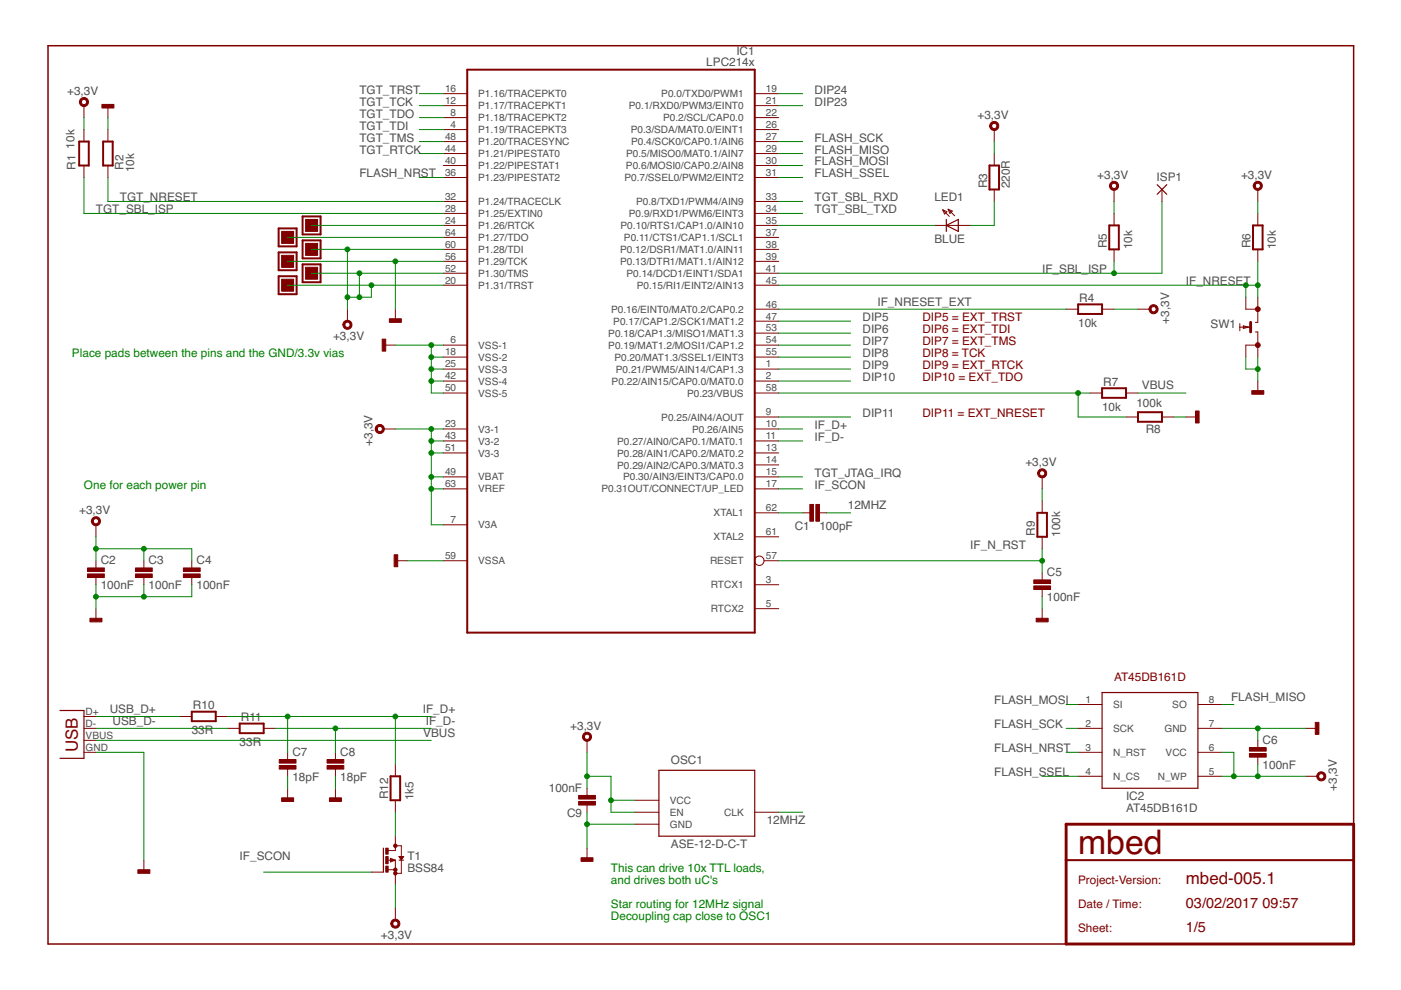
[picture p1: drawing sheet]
<svg xmlns="http://www.w3.org/2000/svg" width="297mm" height="210mm" viewBox="0 0 297 210" stroke-linecap="round" stroke-linejoin="round" font-family="sans-serif">
<path d="M287 174.8v-165.1h-276.8v190.5h215.8" fill="none" stroke="#800000" stroke-width=".32"/>
<path d="M265.2 68.3v2.1M226 174.8h61v25.4h-61z" fill="none" stroke="#800000" stroke-width=".61"/>
<g fill="none" stroke="#800000" stroke-width=".42">
<path d="M99.1 14.8h60.9v119.3h-60.9zM16.8 30h2v5.1h-2zM21.9 30h2v5.1h-2zM209.8 35.1h2v5.1h-2zM59.1 48.4h3.8v3.8h-3.8zM59.1 53.5h3.8v3.8h-3.8zM59.1 58.6h3.8v3.8h-3.8zM64.2 45.9h3.8v3.8h-3.8zM64.2 51h3.8v3.8h-3.8zM64.2 56h3.8v3.8h-3.8zM235.2 47.8h2v5.1h-2zM265.7 47.8h2v5.1h-2z"/>
<path d="M228.6 64.5h5.1v2.1h-5.1zM233.7 82.3h5v2h-5zM241.3 87.4h5.1v2h-5.1zM219.9 108.7h2.1v5.1h-2.1zM40.7 150.9h5v2h-5zM50.8 153.4h5.1v2h-5.1zM82.8 164.6h2v5.1h-2zM226 182.4h61"/>
</g>
<g fill="#800000" stroke="#800000" stroke-width=".21">
<path d="M219.7 131.1h2.5v.7h-2.5z"/>
<path d="M265.4 82.8h2.5v.8h-2.5z"/>
<path d="M29.2 184.4h2.6v.8h-2.6z"/>
<path d="M59.7 169.2h2.6v.7h-2.6z"/>
<path d="M69.8 169.2h2.6v.7h-2.6z"/>
<path d="M278.9 153.2h.7v2.5h-.7z"/>
<path d="M83.6 117.6h.7v2.6h-.7z"/>
<path d="M81 71.9h.8v2.5h-.8z"/>
<path d="M19.1 131.1h2.5v.7h-2.5z"/>
<path d="M219.2 123h3.5v.7h-3.5z"/>
<path d="M219.2 124.2h3.5v.8h-3.5z"/>
<path d="M264.9 158.5h3.6v.8h-3.6z"/>
<path d="M264.9 159.8h3.6v.7h-3.6z"/>
<path d="M59.2 161h3.6v.8h-3.6z"/>
<path d="M59.2 162.3h3.6v.8h-3.6z"/>
<path d="M69.3 161h3.6v.8h-3.6z"/>
<path d="M69.3 162.3h3.6v.8h-3.6z"/>
<path d="M18.6 120.4h3.5v.8h-3.5z"/>
<path d="M18.6 121.7h3.5v.7h-3.5z"/>
<path d="M28.7 120.4h3.6v.8h-3.6z"/>
<path d="M28.7 121.7h3.6v.7h-3.6z"/>
<path d="M38.9 120.4h3.5v.8h-3.5z"/>
<path d="M38.9 121.7h3.5v.7h-3.5z"/>
<path d="M171.7 107h.8v3.5h-.8z"/>
<path d="M173 107h.7v3.5h-.7z"/>
<path d="M253.5 87.1h.7v2.6h-.7z"/>
<path d="M81.8 179.8h.5v1.3h-.5z"/>
<path d="M81.8 183.6h.5v1.3h-.5z"/>
<path d="M81.8 181.6h.5v1.5h-.5z"/>
<path d="M21.6 22.1h2.6v.8h-2.6z"/>
<path d="M123.2 181.9h2.5v.7h-2.5z"/>
<path d="M122.7 169.9h3.5v.8h-3.5z"/>
<path d="M122.7 168.7h3.5v.7h-3.5z"/>
<path d="M64.8 46.5h2.5v2.6h-2.5z"/>
<path d="M64.8 51.6h2.5v2.5h-2.5z"/>
<path d="M64.8 56.7h2.5v2.5h-2.5z"/>
<path d="M59.7 49.1h2.6v2.5h-2.6z"/>
<path d="M59.7 54.1h2.6v2.6h-2.6z"/>
<path d="M59.7 59.2h2.6v2.5h-2.6z"/>
<path d="M82.5 67.6h2.6v.7h-2.6z"/>
</g>
<g fill="none" stroke="#800000" stroke-width=".21">
<path d="M94 19.9h5.1M160 19.9h5.1M17.8 22.4v2.5M17.8 27.5v2.5M17.8 35.1v2.5M22.9 22.4v2.5M22.9 27.5v2.5M22.9 35.1v2.5M94 27.5h5.1M94 24.9h5.1M94 22.4h5.1M94 30h5.1"/>
<path d="M94 32.6h5.1M94 35.1h5.1M94 37.6h5.1M160 27.5h5.1M160 24.9h5.1M160 22.4h5.1M160 30h5.1M160 32.6h5.1M160 35.1h5.1M160 37.6h5.1M210.8 27.5v2.5M210.8 32.6v2.5"/>
<path d="M94 57.9h5.1M94 55.4h5.1M94 52.9h5.1M94 50.3h5.1M94 47.8h5.1M94 45.3h5.1M94 42.7h5.1M160 57.9h5.1M160 55.4h5.1M160 52.9h5.1M160 50.3h5.1M160 47.8h5.1"/>
<path d="M160 45.3h5.1M160 42.7h5.1M198.1 47.8h7.6M199.9 44.5l.9 .4-.5 .5zM199.9 44.5l1.4 1.4M201 44.4l1.4 1.4M201 44.4l.9 .3-.5 .6zM210.8 40.2v2.5M236.2 40.2v2.5M236.2 45.3v2.5M236.2 52.9v2.5M246.4 40.2v2.5"/>
<path d="M266.7 40.2v2.5M266.7 45.3v2.5M266.7 52.9v2.5M73.7 65.6v2.5M81.3 73.2h2.5M83.8 65.6v2.5M94 73.2h5.1M94 78.3h5.1M94 60.5h5.1M94 75.7h5.1M160 73.2h5.1M160 65.6h5.1"/>
<path d="M160 78.3h5.1M160 68.1h5.1M160 60.5h5.1M160 75.7h5.1M160 70.6h5.1M226 65.6h2.6M233.7 65.6h2.5M241.3 65.6h2.5M262.9 69.4h2.3M262.9 68.6v1.5M264.1 63v2.6h2.6M266.2 70.4h.5v5.3"/>
<path d="M266.7 63v5.3h-.5M266.7 73.2h-2.6v2.5M81.3 91h2.5M94 91h5.1M94 83.3h5.1M94 80.8h5.1M94 93.5h5.1M94 96h5.1M160 91h5.1M160 88.4h5.1M160 83.3h5.1M160 80.8h5.1"/>
<path d="M160 93.5h5.1M160 96h5.1M160 98.6h5.1M231.1 83.3h2.6M238.7 88.4h2.6M238.7 83.3h2.6M246.4 88.4h2.5M251.4 88.4h2.6M266.7 80.8v2.5M20.3 111.3v2.5M20.3 118.9v1.5M30.5 118.9v1.5"/>
<path d="M40.7 118.9v1.5M83.8 118.9h2.6M94 118.9h5.1M94 101.1h5.1M94 111.3h5.1M94 103.7h5.1M160 108.7h5.1M160 101.1h5.1M160 103.7h5.1M160 113.8h5.1M162 118.9h3.1M170.2 108.7h1.5"/>
<path d="M173.7 108.7h1.6M221 101.1v2.6M221 106.2v2.5M221 113.8v2.6M20.3 122.4v1.6M20.3 129.1v2.5M30.5 122.4v1.6M40.7 122.4v1.6M160 124h5.1M160 129.1h5.1M221 121.4v1.6M221 125v1.5"/>
<path d="M221 129.1v2.5M17.8 154.4h2.5M17.8 159.5h2.5M17.8 151.9h2.5M17.8 157h2.5M38.1 151.9h2.6M45.7 151.9h2.6M48.3 154.4h2.5M55.9 154.4h2.5M61 159.5v1.5M71.1 159.5v1.5M124.5 157v2.5"/>
<path d="M228.6 154.4h5.1M228.6 159.5h5.1M228.6 149.4h5.1M254 154.4h5.1M254 159.5h5.1M254 149.4h5.1M266.7 157v1.5M276.8 154.4h2.6M61 163.1v1.5M61 167.1v2.6M71.1 163.1v1.5M71.1 167.1v2.6"/>
<path d="M83.8 162.1v2.5M83.8 169.7v2.5M83.8 177.3v3h-1.5M83.8 179.3h1.3v5.9h-1.3M124.5 167.1v1.6M124.5 170.7v1.5M124.5 179.8v2.6M134.6 172.2h5.1M134.6 174.8h5.1M134.6 169.7h5.1M160 172.2h5.1M228.6 164.6h5.1"/>
<path d="M254 164.6h5.1M266.7 160.5v1.6M276.8 164.6h2.6M30.5 182.4v2.5M78.7 184.9h2.6M82.3 182.4h1.5M82.3 184.4h1.5M82.8 182l1 .4-1 .4zM83.8 182.4v5.1M83.8 192.5v2.6M84.6 182.4h1M84.6 181.6h1l-.5 .8z"/>
<circle cx="161" cy="118.9" r=".99"/>
</g>
<g fill="#800000" stroke="#800000" stroke-width=".21">
<path d="M220.2 99.8a.96 .96 0 0 1 1.5 0 .96 .96 0 0 1-.4 1.4 .96 .96 0 0 1-1.3-.8h.4a.56 .56 0 0 1 .8-.5 .56 .56 0 0 1 .1 .9 .56 .56 0 0 1-.9-.3v-.1h-.4z" fill-rule="evenodd"/>
<path d="M265.9 38.8a.97 .97 0 0 1 1.6 .1 .97 .97 0 0 1-.5 1.5 .97 .97 0 0 1-1.3-1h.4a.56 .56 0 0 1 .8-.6 .56 .56 0 0 1 .2 .9 .56 .56 0 0 1-1-.1v-.2h-.4z" fill-rule="evenodd"/>
<path d="M83.1 195.2a.96 .96 0 0 1 1.5 .1 .96 .96 0 0 1-.5 1.4 .96 .96 0 0 1-1.2-.9h.4a.56 .56 0 0 1 .8-.4 .56 .56 0 0 1 .1 .9 .56 .56 0 0 1-.9-.3v-.2h-.4z" fill-rule="evenodd"/>
<path d="M279.4 164a.97 .97 0 0 1 1.5 .1 .97 .97 0 0 1-.5 1.4 .97 .97 0 0 1-1.2-.9h.4a.56 .56 0 0 1 .7-.6 .56 .56 0 0 1 .2 1 .56 .56 0 0 1-.9-.2v-.2h-.4z" fill-rule="evenodd"/>
<path d="M79.8 90.4a.96 .96 0 0 1 1.5 0 .96 .96 0 0 1-.5 1.4 .96 .96 0 0 1-1.2-.8h.4a.56 .56 0 0 1 .8-.5 .56 .56 0 0 1 .1 .9 .56 .56 0 0 1-.9-.3v-.1h-.4z" fill-rule="evenodd"/>
<path d="M19.6 109.9a.97 .97 0 0 1 1.5 .1 .97 .97 0 0 1-.5 1.4 .97 .97 0 0 1-1.2-.9h.4a.56 .56 0 0 1 .8-.5 .56 .56 0 0 1 .1 1 .56 .56 0 0 1-.9-.3v-.2h-.4z" fill-rule="evenodd"/>
<path d="M235.4 38.8a.97 .97 0 0 1 1.6 .1 .97 .97 0 0 1-.5 1.5 .97 .97 0 0 1-1.3-1h.4a.56 .56 0 0 1 .8-.5 .56 .56 0 0 1 .2 1 .56 .56 0 0 1-.9-.3l-.1-.2h-.4z" fill-rule="evenodd"/>
<path d="M17 21a.97 .97 0 0 1 1.6 .1 .97 .97 0 0 1-.5 1.5 .97 .97 0 0 1-1.3-1h.5a.56 .56 0 0 1 .7-.5 .56 .56 0 0 1 .2 1 .56 .56 0 0 1-.9-.3v-.2h-.5z" fill-rule="evenodd"/>
<path d="M243.8 65a.97 .97 0 0 1 1.6 0 .97 .97 0 0 1-.5 1.5 .97 .97 0 0 1-1.3-.9h.4a.56 .56 0 0 1 .8-.5 .56 .56 0 0 1 .1 .9 .56 .56 0 0 1-.8-.3l-.1-.1h-.4z" fill-rule="evenodd"/>
<path d="M123.7 155.6a.97 .97 0 0 1 1.6 .1 .97 .97 0 0 1-.6 1.5 .97 .97 0 0 1-1.2-1h.4a.56 .56 0 0 1 .8-.5 .56 .56 0 0 1 .1 1 .56 .56 0 0 1-.9-.3v-.2h-.4z" fill-rule="evenodd"/>
<path d="M72.9 68.3a.96 .96 0 0 1 1.5 0 .96 .96 0 0 1-.4 1.4 .96 .96 0 0 1-1.3-.8h.4a.56 .56 0 0 1 .8-.5 .56 .56 0 0 1 .1 .9 .56 .56 0 0 1-.9-.3v-.1h-.4z" fill-rule="evenodd"/>
<path d="M210 26.1a.96 .96 0 0 1 1.6 0 .96 .96 0 0 1-.5 1.5 .96 .96 0 0 1-1.3-.9h.4a.56 .56 0 0 1 .8-.5 .56 .56 0 0 1 .2 1 .56 .56 0 0 1-.9-.3l-.1-.2h-.4z" fill-rule="evenodd"/>
<circle cx="83.8" cy="185.2" r=".36"/>
<circle cx="83.8" cy="184.4" r=".36"/>
<circle cx="83.8" cy="179.3" r=".36"/>
<circle cx="266.7" cy="73.2" r=".51"/>
<circle cx="266.7" cy="65.6" r=".51"/>
</g>
<path d="M245.3 39.2l2.1 2M247.4 39.2l-2.1 2M200.6 47.8l2.6-1.3v2.6zM200.6 46.5v2.6M263.6 69.1l1 .3-1 .2zM12.7 150.6h5.1v10.2h-5.1M233.7 146.8h20.3v20.3h-20.3zM81.3 179.8v5.1M139.7 163.3h20.3v14h-20.3zM83.3 182.4l-.4 .1v-.3l.5 .2M84.8 181.7h.5l-.2 .4z" fill="none" stroke="#800000" stroke-width=".25"/>
<g fill="none" stroke="#008000" stroke-width=".21">
<path d="M88.9 19.9h5.1M165.1 19.9h5.1M17.8 24.9v2.6M17.8 37.6v7.7h76.2M22.9 24.9v2.6M22.9 37.6v5.1h71.1M88.9 30h5.1M88.9 32.6h5.1M88.9 37.6h5.1M88.9 27.5h5.1M88.9 22.4h5.1M88.9 24.9h5.1"/>
<path d="M165.1 30h5.1M165.1 32.6h5.1M165.1 35.1h5.1M165.1 37.6h5.1M165.1 22.4h5.1M210.8 30v2.6M61 55.4h33M61 50.3h33M66.1 52.9h27.9M66.1 57.9h27.9M66.1 47.8h27.9M73.7 52.9v12.7"/>
<path d="M76.2 57.9v5.1M83.8 55.4v10.2M165.1 45.3h5.1M165.1 42.7h5.1M165.1 47.8h33M210.8 42.7v5.1h-5.1M236.2 42.7v2.6M236.2 55.4v2.5M246.4 42.7v15.2h-81.3M266.7 42.7v2.6M266.7 55.4v7.6M61 60.5h33"/>
<path d="M78.7 60.5v2.5h-5M83.8 73.2h10.2M91.4 73.2v10.1h2.6M91.4 78.3h2.6M91.4 75.7h2.6M165.1 65.6h60.9M165.1 60.5h101.6M165.1 78.3h15.2M165.1 73.2h15.2M165.1 75.7h15.2M165.1 68.1h15.2M165.1 70.6h15.2"/>
<path d="M236.2 65.6h5.1M264.1 60.5v2.5M264.1 75.7v2.6h2.6M266.7 75.7v5.1M83.8 91h10.2M91.4 96h2.6M91.4 93.5h2.6M91.4 91v20.3h2.6M91.4 80.8h2.6M165.1 93.5h5.1M165.1 91h5.1M165.1 80.8h15.2"/>
<path d="M165.1 83.3h66M165.1 88.4h15.2M228.6 83.3v5.1h10.1M241.3 83.3h10.1M248.9 88.4h2.5M20.3 116.4h20.4v2.5M20.3 113.8v5.1M30.5 116.4v2.5M86.4 118.9h7.6M91.4 103.7h2.6M91.4 101.1h2.6M165.1 103.7h5.1"/>
<path d="M165.1 101.1h5.1M165.1 118.9h55.9M165.1 108.7h5.1M175.3 108.7h5M221 103.7v2.5M221 116.4v5M20.3 124v5.1M30.5 124v2.5M40.7 124v2.5h-20.4M221 126.5v2.6M20.3 159.5h10.2v22.9M20.3 154.4h28"/>
<path d="M20.3 151.9h17.8M20.3 157h71.1M48.3 151.9h43.1M58.4 154.4h33M61 151.9v7.6M71.1 154.4v5.1M83.8 151.9v10.2M124.5 159.5v7.6M226 159.5h2.6M226 154.4h2.6M226 149.4h2.6M259.1 159.5h2.5v5.1"/>
<path d="M259.1 154.4h17.7M259.1 149.4h2.5M266.7 154.4v2.6M61 164.6v2.5M71.1 164.6v2.5M83.8 172.2v5.1M124.5 164.6h5v7.6h5.1M124.5 172.2v7.6M124.5 174.8h10.1M129.5 169.7h5.1M165.1 172.2h5.1M221 164.6h7.6"/>
<path d="M259.1 164.6h17.7M266.7 162.1v2.5M55.9 184.9h22.8M83.8 187.5v5"/>
</g>
<g fill="#008000" stroke="#008000" stroke-width=".21">
<circle cx="91.4" cy="93.5" r=".51"/>
<circle cx="91.4" cy="96" r=".51"/>
<circle cx="91.4" cy="103.7" r=".51"/>
<circle cx="91.4" cy="91" r=".51"/>
<circle cx="91.4" cy="101.1" r=".51"/>
<circle cx="129.5" cy="169.7" r=".51"/>
<circle cx="124.5" cy="164.6" r=".51"/>
<circle cx="261.6" cy="164.6" r=".51"/>
<circle cx="266.7" cy="164.6" r=".51"/>
<circle cx="73.7" cy="52.9" r=".51"/>
<circle cx="78.7" cy="60.5" r=".51"/>
<circle cx="76.2" cy="57.9" r=".51"/>
<circle cx="76.2" cy="63" r=".51"/>
<circle cx="73.7" cy="63" r=".51"/>
<circle cx="30.5" cy="116.4" r=".51"/>
<circle cx="20.3" cy="116.4" r=".51"/>
<circle cx="221" cy="118.9" r=".51"/>
<circle cx="266.7" cy="78.3" r=".51"/>
<circle cx="266.7" cy="154.4" r=".51"/>
<circle cx="91.4" cy="75.7" r=".51"/>
<circle cx="91.4" cy="78.3" r=".51"/>
<circle cx="91.4" cy="80.8" r=".51"/>
<circle cx="91.4" cy="73.2" r=".51"/>
<circle cx="30.5" cy="126.5" r=".51"/>
<circle cx="20.3" cy="126.5" r=".51"/>
<circle cx="124.5" cy="174.8" r=".51"/>
<circle cx="83.8" cy="55.4" r=".51"/>
<circle cx="236.2" cy="57.9" r=".51"/>
<circle cx="61" cy="151.9" r=".51"/>
<circle cx="83.8" cy="151.9" r=".51"/>
<circle cx="71.1" cy="154.4" r=".51"/>
<circle cx="228.6" cy="83.3" r=".51"/>
<circle cx="266.7" cy="60.5" r=".51"/>
<circle cx="264.1" cy="60.5" r=".51"/>
</g>
<text font-size="7.2" fill="#800000" x="228.6" y="181.1">mbed</text>
<g font-size="3.6" fill="#800000">
<text x="16.5" y="159.5" transform="rotate(-90 16.5 159.5)">USB</text>
<text x="251.4" y="187.5">mbed-005.1</text>
</g>
<g font-size="3.1" fill="#800000">
<text x="251.4" y="192.5">03/02/2017</text>
<text x="251.4" y="197.6">1/5</text>
<text x="267.7" y="192.5">09:57</text>
</g>
<g font-size="2.5" fill="#505050">
<text x="156.1" y="11.6">IC1</text>
<text x="149.7" y="14">LPC214x</text>
<text x="14.2" y="20.1">+3,3V</text>
<text x="76.2" y="22.4">TGT_TCK</text>
<text x="76.2" y="19.9">TGT_TRST</text>
<text x="172.7" y="19.9">DIP24</text>
<text x="172.7" y="22.4">DIP23</text>
<text x="76.2" y="27.5">TGT_TDI</text>
<text x="76.2" y="24.9">TGT_TDO</text>
<text x="207.2" y="25.2">+3,3V</text>
<text x="15.8" y="31.5" transform="rotate(-90 15.8 31.5)">10k</text>
<text x="16" y="36" transform="rotate(-90 16 36)">R1</text>
<text x="26.2" y="36" transform="rotate(-90 26.2 36)">R2</text>
<text x="76.2" y="30">TGT_TMS</text>
<text x="76.2" y="32.5">TGT_RTCK</text>
<text x="172.7" y="30">FLASH_SCK</text>
<text x="172.7" y="32.5">FLASH_MISO</text>
<text x="172.7" y="35.1">FLASH_MOSI</text>
<text x="28.5" y="36.6" transform="rotate(-90 28.5 36.6)">10k</text>
<text x="76.2" y="37.6">FLASH_NRST</text>
<text x="172.7" y="37.6">FLASH_SSEL</text>
<text x="209.3" y="39.9" transform="rotate(-90 209.3 39.9)">R3</text>
<text x="214.1" y="39.9" transform="rotate(-90 214.1 39.9)">220R</text>
<text x="232.6" y="37.9">+3,3V</text>
<text x="245.2" y="38.3">ISP1</text>
<text x="263.1" y="37.9">+3,3V</text>
<text x="20.3" y="45.2">TGT_SBL_ISP</text>
<text x="25.4" y="42.7">TGT_NRESET</text>
<text x="172.7" y="42.7">TGT_SBL_RXD</text>
<text x="172.7" y="45.2">TGT_SBL_TXD</text>
<text x="198.1" y="42.7">LED1</text>
<text x="198.1" y="51.5">BLUE</text>
<text x="234.7" y="52.6" transform="rotate(-90 234.7 52.6)">R5</text>
<text x="240" y="52.9" transform="rotate(-90 240 52.9)">10k</text>
<text x="265.2" y="52.6" transform="rotate(-90 265.2 52.6)">R6</text>
<text x="270.5" y="52.9" transform="rotate(-90 270.5 52.9)">10k</text>
<text x="221" y="57.9">IF_SBL_ISP</text>
<text x="186" y="64.9">IF_NRESET_EXT</text>
<text x="228.8" y="64">R4</text>
<text x="251.4" y="60.5">IF_NRESET</text>
<text x="182.9" y="68.1">DIP5</text>
<text x="182.9" y="70.6">DIP6</text>
<text x="228.6" y="69.4">10k</text>
<text x="247.9" y="68.6" transform="rotate(-90 247.9 68.6)">+3,3V</text>
<text x="256.7" y="69.6">SW1</text>
<text x="70.6" y="72.2">+3,3V</text>
<text x="182.9" y="73.2">DIP7</text>
<text x="182.9" y="75.7">DIP8</text>
<text x="182.9" y="78.3">DIP9</text>
<text x="182.9" y="80.8">DIP10</text>
<text x="233.9" y="81.8">R7</text>
<text x="242.1" y="82.6">VBUS</text>
<text x="182.9" y="88.4">DIP11</text>
<text x="233.7" y="87.1">10k</text>
<text x="240.9" y="86.4">100k</text>
<text x="79" y="94.5" transform="rotate(-90 79 94.5)">+3,3V</text>
<text x="172.7" y="91">IF_D+</text>
<text x="172.7" y="93.5">IF_D-</text>
<text x="242.9" y="91.7">R8</text>
<text x="172.7" y="101.1">TGT_JTAG_IRQ</text>
<text x="217.4" y="98.8">+3,3V</text>
<text x="172.7" y="103.7">IF_SCON</text>
<text x="179.8" y="108">12MHZ</text>
<text x="16.8" y="109">+3,3V</text>
<text x="168.5" y="112.3">C1</text>
<text x="173.7" y="112.3">100pF</text>
<text x="219.4" y="113.6" transform="rotate(-90 219.4 113.6)">R9</text>
<text x="224.8" y="113.8" transform="rotate(-90 224.8 113.8)">100k</text>
<text x="21.4" y="119.7">C2</text>
<text x="31.5" y="119.7">C3</text>
<text x="41.7" y="119.7">C4</text>
<text x="205.7" y="116.4">IF_N_RST</text>
<text x="21.4" y="125">100nF</text>
<text x="31.5" y="125">100nF</text>
<text x="41.7" y="125">100nF</text>
<text x="222" y="122.2">C5</text>
<text x="222" y="127.5">100nF</text>
<text x="210.8" y="149.4">FLASH_MOSI</text>
<text x="261" y="148.6">FLASH_MISO</text>
<text x="23.3" y="151.1">USB_D+</text>
<text x="23.9" y="153.7">USB_D-</text>
<text x="40.7" y="155.7">33R</text>
<text x="40.9" y="150.4">R10</text>
<text x="51.1" y="152.9">R11</text>
<text x="89.6" y="151.1">IF_D+</text>
<text x="90.3" y="153.7">IF_D-</text>
<text x="120.9" y="154.7">+3,3V</text>
<text x="210.8" y="154.4">FLASH_SCK</text>
<text x="50.8" y="158.3">33R</text>
<text x="62" y="160.3">C7</text>
<text x="72.1" y="160.3">C8</text>
<text x="89.7" y="156.2">VBUS</text>
<text x="210.8" y="159.5">FLASH_NRST</text>
<text x="267.7" y="157.7">C6</text>
<text x="62" y="165.6">18pF</text>
<text x="72.1" y="165.6">18pF</text>
<text x="116.4" y="167.9">100nF</text>
<text x="142.2" y="162.1">OSC1</text>
<text x="210.8" y="164.6">FLASH_SSEL</text>
<text x="267.7" y="163.1">100nF</text>
<text x="283.4" y="167.6" transform="rotate(-90 283.4 167.6)">+3,3V</text>
<text x="82.3" y="169.4" transform="rotate(-90 82.3 169.4)">R12</text>
<text x="87.6" y="169.7" transform="rotate(-90 87.6 169.7)">1k5</text>
<text x="120.2" y="173.2">C9</text>
<text x="238.7" y="172.2">AT45DB161D</text>
<text x="238.7" y="169.7">IC2</text>
<text x="142.2" y="179.8">ASE-12-D-C-T</text>
<text x="162.6" y="174.8">12MHZ</text>
<text x="50.8" y="182.4">IF_SCON</text>
<text x="86.4" y="184.9">BSS84</text>
<text x="86.4" y="182.4">T1</text>
<text x="80.8" y="199.1">+3,3V</text>
</g>
<g font-size="2.5" fill="#800000">
<text x="195.6" y="68.1">DIP5 = EXT_TRST</text>
<text x="195.6" y="70.6">DIP6 = EXT_TDI</text>
<text x="195.6" y="73.2">DIP7 = EXT_TMS</text>
<text x="195.6" y="75.7">DIP8 = TCK</text>
<text x="195.6" y="78.3">DIP9 = EXT_RTCK</text>
<text x="195.6" y="80.8">DIP10 = EXT_TDO</text>
<text x="195.6" y="88.4">DIP11 = EXT_NRESET</text>
<text x="236.2" y="144.3">AT45DB161D</text>
<text x="228.6" y="187.5">Project-Version:</text>
<text x="228.6" y="192.5">Date / Time:</text>
<text x="228.6" y="197.6">Sheet:</text>
</g>
<g font-size="2.5" fill="#008000">
<text x="15.3" y="75.7">Place pads between the pins and the GND/3.3v vias</text>
<text x="17.8" y="103.7">One for each power pin</text>
<text x="129.5" y="184.9">This can drive 10x TTL loads,</text>
<text x="129.5" y="187.5">and drives both uC's</text>
<text x="129.5" y="192.5">Star routing for 12MHz signal</text>
<text x="129.5" y="195.1">Decoupling cap close to OSC1</text>
</g>
<g font-size="2.1" fill="#505050">
<text x="94.4" y="22">12</text>
<text x="94.4" y="19.5">16</text>
<text x="101.4" y="23.2">P1.17/TRACEPKT1</text>
<text x="101.4" y="20.6">P1.16/TRACEPKT0</text>
<text x="133.3" y="23.2">P0.1/RXD0/PWM3/EINT0</text>
<text x="140.2" y="20.6">P0.0/TXD0/PWM1</text>
<text x="162.4" y="19.5">19</text>
<text x="162.4" y="22">21</text>
<text x="94.4" y="29.7">48</text>
<text x="95.5" y="27.1">4</text>
<text x="95.5" y="24.6">8</text>
<text x="101.4" y="28.2">P1.19/TRACEPKT3</text>
<text x="101.4" y="25.7">P1.18/TRACEPKT2</text>
<text x="133.7" y="28.2">P0.3/SDA/MAT0.0/EINT1</text>
<text x="140.6" y="25.7">P0.2/SCL/CAP0.0</text>
<text x="162.4" y="27.1">26</text>
<text x="162.4" y="29.7">27</text>
<text x="162.4" y="24.6">22</text>
<text x="94.4" y="32.2">44</text>
<text x="94.4" y="34.7">40</text>
<text x="101.4" y="30.8">P1.20/TRACESYNC</text>
<text x="101.4" y="33.3">P1.21/PIPESTAT0</text>
<text x="101.4" y="35.9">P1.22/PIPESTAT1</text>
<text x="132.7" y="35.9">P0.6/MOSI0/CAP0.2/AIN8</text>
<text x="132.8" y="33.3">P0.5/MISO0/MAT0.1/AIN7</text>
<text x="133.8" y="30.8">P0.4/SCK0/CAP0.1/AIN6</text>
<text x="162.4" y="32.2">29</text>
<text x="162.4" y="34.7">30</text>
<text x="94.4" y="37.3">36</text>
<text x="101.4" y="38.4">P1.23/PIPESTAT2</text>
<text x="132.4" y="38.4">P0.7/SSEL0/PWM2/EINT2</text>
<text x="162.4" y="37.3">31</text>
<text x="94.4" y="47.4">24</text>
<text x="94.4" y="44.9">28</text>
<text x="94.4" y="42.4">32</text>
<text x="101.4" y="46">P1.25/EXTIN0</text>
<text x="101.4" y="43.5">P1.24/TRACECLK</text>
<text x="133.3" y="46">P0.9/RXD1/PWM6/EINT3</text>
<text x="134.9" y="43.5">P0.8/TXD1/PWM4/AIN9</text>
<text x="162.4" y="44.9">34</text>
<text x="162.4" y="42.4">33</text>
<text x="162.4" y="47.4">35</text>
<text x="94.4" y="50">64</text>
<text x="94.4" y="52.5">60</text>
<text x="101.4" y="48.5">P1.26/RTCK</text>
<text x="101.4" y="51.1">P1.27/TDO</text>
<text x="101.4" y="53.6">P1.28/TDI</text>
<text x="131.5" y="53.6">P0.12/DSR1/MAT1.0/AIN11</text>
<text x="131.6" y="48.5">P0.10/RTS1/CAP1.0/AIN10</text>
<text x="132.3" y="51.1">P0.11/CTS1/CAP1.1/SCL1</text>
<text x="162.4" y="52.5">38</text>
<text x="162.4" y="50">37</text>
<text x="94.4" y="55">56</text>
<text x="94.4" y="57.6">52</text>
<text x="101.4" y="56.2">P1.29/TCK</text>
<text x="101.4" y="58.7">P1.30/TMS</text>
<text x="131.5" y="56.2">P0.13/DTR1/MAT1.1/AIN12</text>
<text x="132.8" y="58.7">P0.14/DCD1/EINT1/SDA1</text>
<text x="162.4" y="57.6">41</text>
<text x="162.4" y="55">39</text>
<text x="94.4" y="60.1">20</text>
<text x="101.4" y="61.2">P1.31/TRST</text>
<text x="135" y="61.2">P0.15/RI1/EINT2/AIN13</text>
<text x="162.4" y="65.2">46</text>
<text x="162.4" y="60.1">45</text>
<text x="129" y="71.4">P0.18/CAP1.3/MISO1/MAT1.3</text>
<text x="129.6" y="66.3">P0.16/EINT0/MAT0.2/CAP0.2</text>
<text x="130" y="68.9">P0.17/CAP1.2/SCK1/MAT1.2</text>
<text x="162.4" y="67.7">47</text>
<text x="162.4" y="70.3">53</text>
<text x="94.4" y="75.4">18</text>
<text x="94.4" y="77.9">25</text>
<text x="95.5" y="72.8">6</text>
<text x="101.4" y="73.9">VSS-1</text>
<text x="101.4" y="76.5">VSS-2</text>
<text x="129" y="73.9">P0.19/MAT1.2/MOSI1/CAP1.2</text>
<text x="130.3" y="76.5">P0.20/MAT1.3/SSEL1/EINT3</text>
<text x="162.4" y="77.9">1</text>
<text x="162.4" y="75.4">55</text>
<text x="162.4" y="72.8">54</text>
<text x="94.4" y="80.4">42</text>
<text x="94.4" y="83">50</text>
<text x="101.4" y="79">VSS-3</text>
<text x="101.4" y="81.6">VSS-4</text>
<text x="129.7" y="81.6">P0.22/AIN15/CAP0.0/MAT0.0</text>
<text x="130.6" y="79">P0.21/PWM5/AIN14/CAP1.3</text>
<text x="162.4" y="80.4">2</text>
<text x="162.4" y="83">58</text>
<text x="101.4" y="84.1">VSS-5</text>
<text x="140.2" y="89.2">P0.25/AIN4/AOUT</text>
<text x="145.7" y="84.1">P0.23/VBUS</text>
<text x="162.4" y="88.1">9</text>
<text x="94.4" y="90.6">23</text>
<text x="94.4" y="93.1">43</text>
<text x="94.4" y="95.7">51</text>
<text x="101.4" y="91.7">V3-1</text>
<text x="101.4" y="94.3">V3-2</text>
<text x="130.9" y="94.3">P0.27/AIN0/CAP0.1/MAT0.1</text>
<text x="146.8" y="91.7">P0.26/AIN5</text>
<text x="162.4" y="90.6">10</text>
<text x="162.4" y="93.1">11</text>
<text x="162.4" y="95.7">13</text>
<text x="94.4" y="100.8">49</text>
<text x="101.4" y="101.9">VBAT</text>
<text x="101.4" y="96.8">V3-3</text>
<text x="130.9" y="96.8">P0.28/AIN1/CAP0.2/MAT0.2</text>
<text x="130.9" y="99.3">P0.29/AIN2/CAP0.3/MAT0.3</text>
<text x="132.1" y="101.9">P0.30/AIN3/EINT3/CAP0.0</text>
<text x="162.4" y="98.2">14</text>
<text x="162.4" y="100.8">15</text>
<text x="94.4" y="103.3">63</text>
<text x="101.4" y="104.4">VREF</text>
<text x="127.5" y="104.4">P0.31OUT/CONNECT/UP_LED</text>
<text x="162.4" y="103.3">17</text>
<text x="95.5" y="110.9">7</text>
<text x="101.4" y="112">V3A</text>
<text x="151.3" y="109.5">XTAL1</text>
<text x="162.4" y="108.4">62</text>
<text x="162.4" y="113.5">61</text>
<text x="94.4" y="118.5">59</text>
<text x="101.4" y="119.7">VSSA</text>
<text x="150.5" y="119.7">RESET</text>
<text x="151.3" y="114.6">XTAL2</text>
<text x="162.4" y="118.5">57</text>
<text x="150.7" y="124.7">RTCX1</text>
<text x="162.4" y="123.6">3</text>
<text x="150.7" y="129.8">RTCX2</text>
<text x="162.4" y="128.7">5</text>
<text x="230.1" y="149">1</text>
<text x="256.3" y="149">8</text>
<text x="18.2" y="151.5">D+</text>
<text x="18.2" y="154.1">D-</text>
<text x="230.1" y="154.1">2</text>
<text x="236" y="155.2">SCK</text>
<text x="236" y="150.1">SI</text>
<text x="246.9" y="155.2">GND</text>
<text x="248.5" y="150.1">SO</text>
<text x="256.3" y="154.1">7</text>
<text x="18.2" y="159.2">GND</text>
<text x="18.2" y="156.6">VBUS</text>
<text x="230.1" y="159.2">3</text>
<text x="236" y="160.3">N_RST</text>
<text x="247.1" y="160.3">VCC</text>
<text x="256.3" y="159.2">6</text>
<text x="230.1" y="164.2">4</text>
<text x="236" y="165.4">N_CS</text>
<text x="245.5" y="165.4">N_WP</text>
<text x="256.3" y="164.2">5</text>
<text x="142" y="173">EN</text>
<text x="142" y="170.4">VCC</text>
<text x="153.5" y="173">CLK</text>
<text x="142" y="175.5">GND</text>
</g>
</svg>
